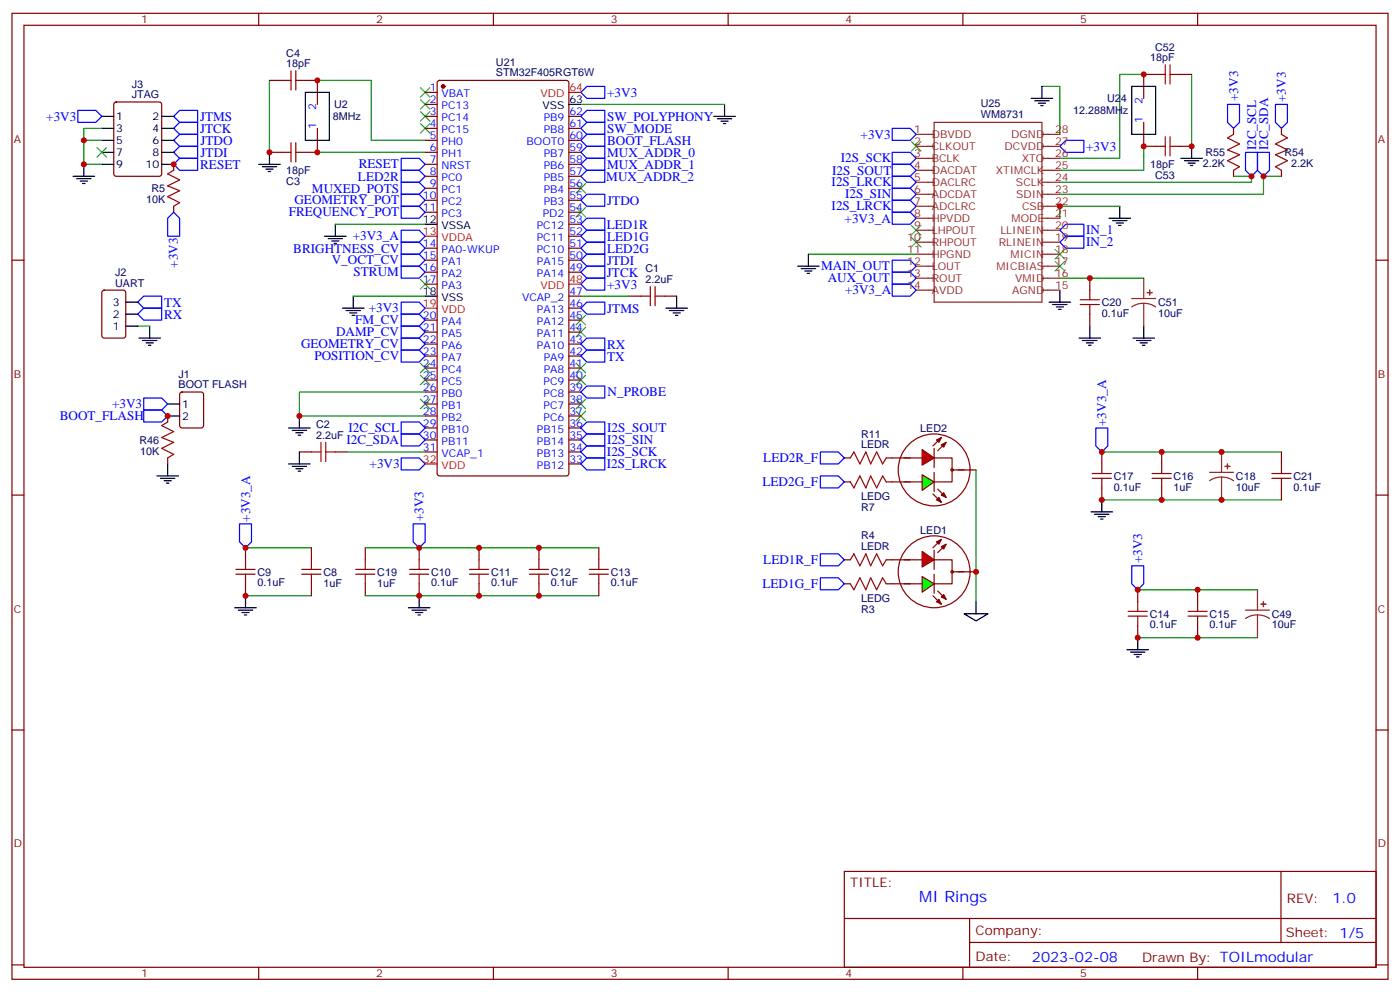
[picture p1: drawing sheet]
<svg xmlns="http://www.w3.org/2000/svg" width="412mm" height="292mm" viewBox="0 0 412 292" stroke-linecap="round" stroke-linejoin="round" font-family="sans-serif">
<g fill="none" stroke="#870000" stroke-width=".35">
<path d="M3.5 3.9h405.4v284.4h-405.4zM7.1 7.4h398.2v277.3h-398.2zM76.2 3.9v3.5M145.3 3.9v3.5M214.5 3.9v3.5M283.6 3.9v3.5M352.8 3.9v3.5M79.4 23.7h3.5M90 23.7h3.5v7M93.5 37.8v7h-3.5M79.4 44.8h3.5M3.5 76.6h3.6"/>
<path d="M405.3 76.6h3.6M185.2 87.2h3.5M195.8 87.2h3.5M88.2 133h3.5M98.8 133h3.5M275.2 134.8h5.3v7.1h-5.3M3.5 145.7h3.6M405.3 145.7h3.6M3.5 214.9h3.6M405.3 214.9h3.6M248.7 256.5h156.6v28.2h-156.6zM377.3 256.5v20.9"/>
<path d="M248.7 270.4h156.5M285.6 277.4h119.6M285.6 270.4v14.1M3.5 284h3.6M76.2 284.7v3.6M145.3 284.7v3.6M214.5 284.7v3.6M283.6 284.7v3.6M352.8 284.7v3.6M405.3 284h3.6"/>
<circle cx="280.5" cy="138.3" r=".35"/>
</g>
<g fill="none" stroke="#00f" stroke-width=".35">
<path d="M171.1 37.8l1.8-1.8h5.3v3.5h-5.3zM172.9 25.4h5.3v3.6h-5.3l-1.8-1.8zM172.9 32.5h5.3v3.5h-5.3l-1.8-1.7zM118.2 50.1h5.3l1.7 1.8-1.7 1.8h-5.3zM118.2 53.7h5.3l1.7 1.7-1.7 1.8h-5.3zM118.2 57.2h5.3l1.7 1.7-1.7 1.8h-5.3zM171.1 58.9l1.8-1.7h5.3v3.5h-5.3zM171.1 48.4l1.8-1.8h5.3v3.5h-5.3zM171.1 44.8l1.8-1.7h5.3v3.5h-5.3zM172.9 50.1h5.3v3.6h-5.3l-1.8-1.8zM118.2 67.8h5.3l1.7 1.7-1.7 1.8h-5.3zM118.2 71.3h5.3l1.7 1.8-1.7 1.7h-5.3z"/>
<path d="M118.2 74.8h5.3l1.7 1.8-1.7 1.8h-5.3zM118.2 78.4h5.3l1.7 1.7-1.7 1.8h-5.3zM118.2 60.7h5.3l1.7 1.8-1.7 1.7h-5.3zM171.1 76.6l1.8-1.8h5.3v3.6h-5.3zM171.1 73.1l1.8-1.8h5.3v3.5h-5.3zM171.1 66l1.8-1.8h5.3v3.6h-5.3zM172.9 67.8h5.3v3.5h-5.3l-1.8-1.8zM40.6 88.9l1.7-1.7h5.3v3.5h-5.3zM40.6 92.5l1.7-1.8h5.3v3.5h-5.3zM118.2 88.9h5.3l1.7 1.8-1.7 1.8h-5.3zM118.2 92.5h5.3l1.7 1.7-1.7 1.8h-5.3zM118.2 96h5.3l1.7 1.8-1.7 1.7h-5.3z"/>
<path d="M118.2 99.5h5.3l1.7 1.8-1.7 1.7h-5.3zM171.1 83.6l1.8-1.7h5.3v3.5h-5.3zM171.1 90.7l1.8-1.8h5.3v3.6h-5.3zM171.1 80.1l1.8-1.7h5.3v3.5h-5.3zM118.2 103h5.3l1.7 1.8-1.7 1.8h-5.3zM171.1 104.8l1.8-1.8h5.3v3.6h-5.3zM171.1 101.3l1.8-1.8h5.3v3.5h-5.3zM171.1 115.4l1.8-1.8h5.3v3.6h-5.3zM118.2 134.8h5.3l1.7 1.8-1.7 1.7h-5.3zM118.2 124.2h5.3l1.7 1.8-1.7 1.7h-5.3zM118.2 127.7h5.3l1.7 1.8-1.7 1.8h-5.3zM171.1 136.6l1.8-1.8h5.3v3.5h-5.3z"/>
<path d="M171.1 133l1.8-1.7h5.3v3.5h-5.3zM171.1 129.5l1.8-1.8h5.3v3.6h-5.3zM171.1 126l1.8-1.8h5.3v3.5h-5.3z"/>
</g>
<g fill="none" stroke="#000" stroke-width=".35">
<path d="M90 27.2h7v14.1h-7zM210.3 34.3h6.3M211.3 35h4.2M212.4 35.7h2.1M213.1 36.4h.7M213.4 30.7v3.6M76.2 48.4h6.3M77.3 49.1h4.2M78.3 49.8h2.1M79 50.5h.7M79.4 44.8v3.6M95.6 69.5h6.4"/>
<path d="M96.7 70.2h4.2M97.7 70.9h2.1M98.4 71.6h.7M98.8 66v3.5M100.9 90.7h6.3M102 91.4h4.2M103 92.1h2.1M103.7 92.8h.7M104.1 87.2v3.5M196.1 90.7h6.4M197.2 91.4h4.2M198.3 92.1h2.1"/>
<path d="M199 92.8h.7M199.3 87.2v3.5M85 136.6h6.4M85 126h6.4M86.1 137.3h4.2M86.1 126.7h4.2M87.1 138h2.2M87.1 127.4h2.2M87.8 138.7h.7M87.8 128.1h.7M88.2 122.4v3.6M88.2 133v3.6"/>
</g>
<path d="M79.4 23.7v21.1M93.5 23.7h15.9v17.6h15.8M171.1 30.7h42.3M93.5 44.8h31.7M98.8 66h26.4M104.1 87.2h21.1M171.1 87.2h14.1M125.2 115.4h-37v7h37M102.3 133h22.9" fill="none" stroke="#008700" stroke-width=".35"/>
<g fill="none" stroke="#3c3" stroke-width=".35">
<path d="M123.8 25.8l2.8 2.8M123.8 29.3l2.8 2.8M123.8 36.4l2.8 2.8M123.8 32.8l2.8 2.9M126.6 25.8l-2.8 2.8M126.6 29.3l-2.8 2.8M126.6 36.4l-2.8 2.8M126.6 32.8l-2.8 2.9M169.7 54l2.8 2.8M172.5 54l-2.8 2.8M169.7 61.1l2.8 2.8M172.5 61.1l-2.8 2.8"/>
<path d="M123.8 82.2l2.8 2.9M126.6 82.2l-2.8 2.9M169.7 96.3l2.8 2.9M169.7 92.8l2.8 2.8M172.5 96.3l-2.8 2.9M172.5 92.8l-2.8 2.8M123.8 117.5l2.8 2.8M123.8 106.9l2.8 2.8M123.8 110.5l2.8 2.8M126.6 117.5l-2.8 2.8M126.6 106.9l-2.8 2.8M126.6 110.5l-2.8 2.8"/>
<path d="M169.7 106.9l2.8 2.8M169.7 117.5l2.8 2.8M169.7 110.5l2.8 2.8M172.5 106.9l-2.8 2.8M172.5 117.5l-2.8 2.8M172.5 110.5l-2.8 2.8M169.7 121l2.8 2.9M172.5 121l-2.8 2.9"/>
</g>
<g fill="none" stroke="#a10000" stroke-width=".35">
<path d="M82.9 23.7h2.8M85.7 20.8v5.7M87.1 20.8v5.7M87.1 23.7h2.9M82.9 44.8h2.8M85.7 42v5.7M87.1 42v5.7M87.1 44.8h2.9M188.7 87.2h2.9M191.6 84.3v5.7M193 84.3v5.7M193 87.2h2.8"/>
<path d="M91.7 133h2.8M94.5 130.2v5.7M96 130.2v5.7M96 133h2.8"/>
</g>
<path d="M271.6 132.3l3.6 2.5-3.6 2.1z" fill="#f00" stroke="#870000" stroke-width=".35"/>
<path d="M262.8 134.8h5.3M275.2 132v5.6M277.3 128.8l-2.5 2.5M278.7 130.2l-2.5 2.5" fill="none" stroke="#870000" stroke-width=".35"/>
<g fill="#870000" stroke="#870000" stroke-width=".35">
<path d="M275.9 129.5l1.4-.7-.7 1.4z"/>
<path d="M277.3 130.9l1.4-.7-.7 1.4z"/>
</g>
<path d="M271.6 139.7l3.6 2.2-3.6 2.4z" fill="#0f0" stroke="#870000" stroke-width=".35"/>
<g fill="none" stroke="#870000" stroke-width=".35">
<path d="M248.7 134.8h1.8M261.1 134.8h1.7M266.3 134.8h5.3M275.2 139v5.7M280.5 138.3h7M248.7 141.9h1.8M261.1 141.9h10.5M274.8 145.4l2.5 2.4M276.2 144l2.5 2.4M248.7 171.8h1.8M248.7 164.8h1.8M261.1 171.8h1.7"/>
<path d="M261.1 164.8h1.7M275.2 164.8h5.3v7h-5.3"/>
<circle cx="275.2" cy="138.3" r="10.6"/>
<circle cx="280.5" cy="168.3" r=".35"/>
</g>
<g fill="#870000" stroke="#870000" stroke-width=".35">
<path d="M276.6 146.4l.7 1.4-1.4-.7z"/>
<path d="M277.3 145.7l.7-.7 .7 1.4z"/>
</g>
<path d="M250.5 134.8l1-1.8 1.8 3.6 1.8-3.6 1.4 3.6 1.7-3.6 1.8 3.6 1.1-1.8M250.5 141.9l1 1.7 1.8-3.5 1.8 3.5 1.4-3.5 1.7 3.5 1.8-3.5 1.1 1.8M250.5 171.8l1 1.8 1.8-3.5 1.8 3.5 1.4-3.5 1.7 3.5 1.8-3.5 1.1 1.7M250.5 164.8l1-1.8 1.8 3.5 1.8-3.5 1.4 3.5 1.7-3.5 1.8 3.5 1.1-1.7" fill="none" stroke="#a10000" stroke-width=".35"/>
<path d="M271.6 162.3l3.6 2.5-3.6 2.1z" fill="#f00" stroke="#870000" stroke-width=".35"/>
<path d="M277.3 158.8l-2.5 2.5M262.8 164.8h5.3M275.2 162v5.6M278.7 160.2l-2.5 2.5" fill="none" stroke="#870000" stroke-width=".35"/>
<g fill="#870000" stroke="#870000" stroke-width=".35">
<path d="M275.9 159.5l1.4-.7-.7 1.4z"/>
<path d="M277.3 160.9l1.4-.7-.7 1.4z"/>
</g>
<path d="M271.6 169.7l3.6 2.1-3.6 2.5z" fill="#0f0" stroke="#870000" stroke-width=".35"/>
<g fill="none" stroke="#870000" stroke-width=".35">
<path d="M33.7 30.2l.5-.2h12.7l.7 .5v20.7l-.4 .6-13 .1-.6-.5-.1-20.7zM125.2 27.2h3.6M125.2 30.7h3.6M125.2 34.3h3.6M125.2 37.8h3.6M129 23.9l.5-.2h37.4l.6 .4 .1 115.3-.5 .6-37.6 .1-.7-.5v-115.2zM167.6 34.3h3.5M167.6 37.8h3.5M336.9 36v7.1h3.5M340.4 21.9h-3.5v7.1M347.5 21.9h3.5M363.4 37.8v1.7"/>
<path d="M377.5 37.8v1.7M51.2 48.4v1.7M125.2 41.3h3.6M125.2 44.8h3.6M125.2 48.4h3.6M125.2 51.9h3.6M125.2 55.4h3.6M125.2 58.9h3.6M167.6 41.3h3.5M167.6 44.8h3.5M167.6 48.4h3.5M167.6 51.9h3.5"/>
<path d="M167.6 55.4h3.5M167.6 58.9h3.5M347.5 43.1h3.5M363.4 50.1v1.8M377.5 50.1v1.8M51.2 60.7v1.8M125.2 62.5h3.6M125.2 73.1h3.6M125.2 76.6h3.6M167.6 62.5h3.5M167.6 73.1h3.5M167.6 76.6h3.5"/>
<path d="M167.6 69.5h3.5M167.6 66h3.5M30.2 85.6l.5-.2h5.6l.7 .4v13l-.4 .7h-5.9l-.7-.4v-13zM125.2 80.1h3.6M125.2 83.6h3.6M125.2 94.2h3.6M125.2 97.8h3.6M167.6 80.1h3.5M167.6 94.2h3.5M167.6 97.8h3.5M167.6 90.7h3.5M167.6 87.2h3.5"/>
<path d="M321 81.9v3.5M321 92.5v3.5M53.2 115.6l.4-.2h5.7l.6 .4 .1 9.5-.5 .6-5.9 .1-.6-.5-.1-9.4zM125.2 101.3h3.6M125.2 104.8h3.6M125.2 108.3h3.6M125.2 111.9h3.6M125.2 115.4h3.6M125.2 118.9h3.6M167.6 101.3h3.5M167.6 104.8h3.5M167.6 108.3h3.5"/>
<path d="M167.6 111.9h3.5M167.6 115.4h3.5M167.6 118.9h3.5M49.4 122.4v1.8M49.4 134.8v1.8M125.2 122.4h3.6M125.2 126h3.6M125.2 129.5h3.6M125.2 133h3.6M167.6 122.4h3.5M167.6 126h3.5M167.6 129.5h3.5"/>
<path d="M167.6 133h3.5M167.6 136.6h3.5M324.6 133v3.6M342.2 133v3.6M377.5 133v3.6M324.6 143.6v3.5M342.2 143.6v3.5M377.5 143.6v3.5M72.3 161.3v3.5M72.3 171.8v3.6M91.7 161.3v3.5M91.7 171.8v3.6"/>
<path d="M107.6 161.3v3.5M107.6 171.8v3.6M123.5 161.3v3.5M123.5 171.8v3.6M141.1 161.3v3.5M141.1 171.8v3.6M158.7 161.3v3.5M158.7 171.8v3.6M176.4 161.3v3.5M176.4 171.8v3.6M262.8 171.8h8.8M266.3 164.8h5.3"/>
<path d="M274.8 175.4l2.5 2.4M275.2 169v5.7M276.2 174l2.5 2.4M280.5 168.3h7M335.1 173.6v3.5M352.8 173.6v3.5M335.1 184.2v3.5M352.8 184.2v3.5"/>
<circle cx="275.2" cy="168.3" r="10.6"/>
</g>
<g fill="#870000" stroke="#870000" stroke-width=".35">
<path d="M275.9 177.1l.7-.7 .7 1.4z"/>
<path d="M277.3 175.7l.7-.7 .7 1.4z"/>
<circle cx="130.5" cy="25.4" r=".53"/>
</g>
<g fill="none" stroke="#00f" stroke-width=".35">
<path d="M22.9 32.5h5.3l1.8 1.8-1.8 1.7h-5.3zM51.2 37.8l1.7-1.8h5.3v3.5h-5.3zM52.9 32.5h5.3v3.5h-5.3l-1.7-1.7zM262.8 37.8h5.3l1.8 1.7-1.8 1.8h-5.3zM361.6 30.7h3.5v5.3l-1.7 1.8-1.8-1.8zM375.7 30.7h3.5v5.3l-1.7 1.8-1.8-1.8zM51.2 41.3l1.7-1.8h5.3v3.6h-5.3zM51.2 44.8l1.7-1.7h5.3v3.5h-5.3zM51.2 48.4l1.7-1.8h5.3v3.5h-5.3zM118.2 46.6h5.3l1.7 1.8-1.7 1.7h-5.3zM171.1 41.3l1.8-1.8h5.3v3.6h-5.3zM262.8 58.9h5.3l1.8 1.8-1.8 1.8h-5.3z"/>
<path d="M262.8 55.4h5.3l1.8 1.8-1.8 1.7h-5.3zM262.8 51.9h5.3l1.8 1.8-1.8 1.7h-5.3zM262.8 48.4h5.3l1.8 1.7-1.8 1.8h-5.3zM262.8 44.8h5.3l1.8 1.8-1.8 1.8h-5.3zM314 41.3h5.3v3.5h-5.3l-1.8-1.7zM366.9 44.8h3.5v5.3l-1.7 1.8-1.8-1.8zM370.4 44.8h3.5v5.3l-1.7 1.8-1.8-1.8zM51.2 62.5l1.7 1.7v5.3h-3.5v-5.3zM262.8 76.6h5.3l1.8 1.8-1.8 1.7h-5.3zM262.8 62.5h5.3l1.8 1.7-1.8 1.8h-5.3zM312.2 71.3l1.8-1.8h5.3v3.6h-5.3zM314 66h5.3v3.5h-5.3l-1.8-1.7z"/>
<path d="M262.8 83.6h5.3l1.8 1.8-1.8 1.8h-5.3zM262.8 80.1h5.3l1.8 1.8-1.8 1.7h-5.3zM42.3 117.2h5.3l1.8 1.7-1.8 1.8h-5.3zM42.3 120.7h5.3l1.8 1.7-1.8 1.8h-5.3zM241.7 133h5.2l1.8 1.8-1.8 1.8h-5.2zM322.8 126h3.5v5.3l-1.7 1.7-1.8-1.7zM70.6 154.2h3.5v5.3l-1.8 1.8-1.7-1.8zM121.7 154.2h3.5v5.3l-1.7 1.8-1.8-1.8zM241.7 140.1h5.2l1.8 1.8-1.8 1.7h-5.2zM241.7 163h5.2l1.8 1.8-1.8 1.7h-5.2zM241.7 170.1h5.2l1.8 1.7-1.8 1.8h-5.2zM333.4 166.5h3.5v5.3l-1.8 1.8-1.7-1.8z"/>
</g>
<g fill="none" stroke="#008700" stroke-width=".35">
<path d="M30 37.8h-5.3v10.6h5.3M306.9 25.4h5.3v14.1M336.9 21.9h-7.1v24.7h-17.6M351 21.9v21.2M24.7 41.3h5.3M336.9 43.1v7h-24.7M363.4 51.9h5.3v1.8h-56.5M377.5 51.9h-5.3v5.3h-60M238.1 74.8h31.8M329.8 60.7h-17.6v3.5M40.6 96h3.5M312.2 81.9h24.7"/>
<path d="M287.5 138.3v38.8M324.6 133h52.9M324.6 147.1h52.9M72.3 175.4h19.4M72.3 161.3h19.4M107.6 175.4h68.8M107.6 161.3h68.8M335.1 173.6h35.3M335.1 187.7h35.3"/>
</g>
<g fill="none" stroke="#000" stroke-width=".35">
<path d="M30 34.3h3.5M30 37.8h3.5M47.6 34.3h3.6M47.6 37.8h3.6M167.6 30.7h3.5M303.7 29h6.4M304.8 29.7h4.2M305.9 30.4h2.1M306.6 31.1h.7M306.9 25.4v3.6M333.4 25.4h7v14.1h-7zM21.5 51.9h6.4"/>
<path d="M22.6 52.6h4.2M23.6 53.3h2.2M24.3 54h.7M24.7 48.4v3.5M30 41.3h3.5M30 44.8h3.5M30 48.4h3.5M47.6 41.3h3.6M47.6 44.8h3.6M47.6 48.4h3.6M347.8 46.6h6.4M348.9 47.3h4.2"/>
<path d="M350 48h2.1M350.7 48.7h.7M351 43.1v3.5M125.2 66h3.6M234.9 78.4h6.4M236 79.1h4.2M237.1 79.8h2.1M238.1 74.8v3.6M326.7 64.2h6.3M327.7 64.9h4.3M328.8 65.7h2.1M329.5 66.4h.7"/>
<path d="M329.8 60.7v3.5M37 88.9h3.6M37 96h3.6M37 92.5h3.6M40.9 99.5h6.4M44.1 96v3.5M125.2 87.2h3.6M237.8 80.5h.7M309 88.9h6.4M310.1 89.6h4.2M311.1 90.3h2.2M311.9 91.1h.7"/>
<path d="M312.2 85.4v3.5M317.9 99.5h6.3M321 96v3.5M333.7 99.5h6.4M336.9 96v3.5M42 100.2h4.2M43 100.9h2.2M43.7 101.6h.7M49.4 118.9h3.5M318.9 100.2h4.2M320 100.9h2.1M320.7 101.6h.7"/>
<path d="M334.8 100.2h4.2M335.8 100.9h2.2M336.5 101.6h.8M49.4 136.6v3.5M49.4 122.4h3.5M46.2 140.1h6.4M47.3 140.8h4.2M48.3 141.5h2.1M49 142.2h.7M321.4 150.7h6.3M322.4 151.4h4.3M323.5 152.1h2.1"/>
<path d="M324.2 152.8h.7M324.6 147.1v3.6M69.1 178.9h6.4M70.2 179.6h4.2M72.3 175.4v3.5M120.3 178.9h6.3M121.4 179.6h4.2M123.5 175.4v3.5M287.5 177.1v3.6M71.3 180.3h2.1M72 181h.7M122.4 180.3h2.1"/>
<path d="M123.1 181h.7M284 180.7h7l-3.5 2.1zM332 191.2h6.3M333 191.9h4.3M334.1 192.7h2.1M334.8 193.4h.7M335.1 187.7v3.5"/>
</g>
<g fill="none" stroke="#8c2424" stroke-width=".35">
<path d="M269.9 39.5h5.3M275.2 36h31.7v52.9h-31.7zM306.9 39.5h5.3M269.9 43.1h5.3M269.9 46.6h5.3M269.9 50.1h5.3M269.9 53.7h5.3M269.9 57.2h5.3M306.9 43.1h5.3M306.9 46.6h5.3M306.9 50.1h5.3M306.9 53.7h5.3"/>
<path d="M306.9 57.2h5.3M269.9 60.7h5.3M269.9 64.2h5.3M269.9 67.8h5.3M269.9 71.3h5.3M269.9 74.8h5.3M269.9 78.4h5.3M306.9 60.7h5.3M306.9 64.2h5.3M306.9 67.8h5.3M306.9 71.3h5.3M306.9 74.8h5.3"/>
<path d="M306.9 78.4h5.3M269.9 81.9h5.3M269.9 85.4h5.3M306.9 81.9h5.3M306.9 85.4h5.3M333.4 87.9h7M336.9 89.3l-1.8 .2-1.7 .8M336.9 89.3l1.9 .2 1.6 .8M336.9 81.9v6M336.9 89.3v6.7M356.3 139h7.1M359.8 133v6"/>
<path d="M359.8 140.4l-1.8 .3-1.7 .8M359.8 140.4l1.9 .3 1.7 .8M359.8 140.4v6.7M366.9 179.6h7M370.4 173.6v6M370.4 181l-1.8 .2-1.7 .9M370.4 181l1.9 .2 1.6 .9M370.4 181v6.7"/>
</g>
<g fill="#8c2424" stroke="#8c2424" stroke-width=".35">
<path d="M360.9 137.3h1.4z"/>
<path d="M361.6 136.6v1.4z"/>
<path d="M371.5 177.8l1.4 .1z"/>
<path d="M372.1 177.1l.1 1.4z"/>
<path d="M338 86.1h1.4z"/>
<path d="M338.6 85.4l.1 1.4z"/>
</g>
<g fill="none" stroke="#a10000" stroke-width=".35">
<path d="M343.3 19.1v5.6M344.7 19.1v5.6M340.4 21.9h2.9M344.7 21.9h2.8M363.4 39.5l-1.8 1.1 3.5 1.8-3.5 1.7 3.5 1.4-3.5 1.8 3.5 1.8-1.7 1M377.5 39.5l1.7 1.1-3.5 1.8 3.5 1.7-3.5 1.4 3.5 1.8-3.5 1.8 1.8 1M51.2 50.1l-1.8 1.1 3.5 1.8-3.5 1.7 3.5 1.4-3.5 1.8 3.5 1.8-1.7 1M340.4 43.1h2.9M343.3 40.3v5.6M344.7 43.1h2.8M344.7 40.3v5.6M318.2 89.6h5.6"/>
<path d="M318.2 88.2h5.6M321 85.4v2.8M321 89.6v2.9M49.4 124.2l-1.8 1.1 3.6 1.7-3.6 1.8 3.6 1.4-3.6 1.8 3.6 1.7-1.8 1.1M321.7 139.4h5.7M324.6 136.6v2.8M339.4 139.4h5.6M342.2 136.6v2.8M374.6 139.4h5.7M377.5 136.6v2.8M321.7 140.8h5.7M324.6 140.8v2.8"/>
<path d="M339.4 140.8h5.6M342.2 140.8v2.8M374.6 140.8h5.7M377.5 140.8v2.8M69.5 169h5.6M69.5 167.6h5.6M72.3 164.8v2.8M72.3 169v2.8M88.9 169h5.6M88.9 167.6h5.6M91.7 164.8v2.8M91.7 169v2.8"/>
<path d="M104.8 169h5.6M104.8 167.6h5.6M107.6 164.8v2.8M107.6 169v2.8M120.6 169h5.7M120.6 167.6h5.7M123.5 164.8v2.8M123.5 169v2.8M138.3 169h5.6M138.3 167.6h5.6M141.1 164.8v2.8M141.1 169v2.8"/>
<path d="M155.9 169h5.7M155.9 167.6h5.7M158.7 164.8v2.8M158.7 169v2.8M173.6 169h5.6M173.6 167.6h5.6M176.4 164.8v2.8M176.4 169v2.8M332.3 180h5.7M335.1 177.1v2.9M350 180h5.6M352.8 177.1v2.9"/>
<path d="M332.3 181.4h5.7M335.1 181.4v2.8M350 181.4h5.6M352.8 181.4v2.8"/>
</g>
<path d="M167.6 27.2h3.5M125.2 69.5h3.6M125.2 90.7h3.6M167.6 83.6h3.5M125.2 136.6h3.6" fill="none" stroke="#f00" stroke-width=".35"/>
<path d="M28.6 43.4l2.8 2.8M31.4 43.4l-2.8 2.8M268.5 41.7l2.8 2.8M271.3 41.7l-2.8 2.8M268.5 69.9l2.8 2.8M268.5 66.4l2.8 2.8M271.3 69.9l-2.8 2.8M271.3 66.4l-2.8 2.8M310.8 73.4l2.8 2.8M310.8 76.9l2.8 2.9M313.6 73.4l-2.8 2.8M313.6 76.9l-2.8 2.9" fill="none" stroke="#3c3" stroke-width=".35"/>
<g fill="#c00">
<circle cx="88.2" cy="122.4" r=".88"/>
<circle cx="79.4" cy="44.8" r=".88"/>
<circle cx="93.5" cy="44.8" r=".88"/>
<circle cx="93.5" cy="23.7" r=".88"/>
<circle cx="287.5" cy="168.3" r=".88"/>
<circle cx="324.6" cy="147.1" r=".88"/>
<circle cx="324.6" cy="133" r=".88"/>
<circle cx="352.8" cy="187.7" r=".88"/>
<circle cx="335.1" cy="187.7" r=".88"/>
<circle cx="352.8" cy="173.6" r=".88"/>
<circle cx="335.1" cy="173.6" r=".88"/>
<circle cx="141.1" cy="175.4" r=".88"/>
<circle cx="123.5" cy="175.4" r=".88"/>
<circle cx="141.1" cy="161.3" r=".88"/>
<circle cx="123.5" cy="161.3" r=".88"/>
<circle cx="72.3" cy="161.3" r=".88"/>
<circle cx="72.3" cy="175.4" r=".88"/>
<circle cx="342.2" cy="133" r=".88"/>
<circle cx="342.2" cy="147.1" r=".88"/>
<circle cx="49.4" cy="122.4" r=".88"/>
<circle cx="24.7" cy="48.4" r=".88"/>
<circle cx="24.7" cy="41.3" r=".88"/>
<circle cx="51.2" cy="48.4" r=".88"/>
<circle cx="359.8" cy="133" r=".88"/>
<circle cx="359.8" cy="147.1" r=".88"/>
<circle cx="158.8" cy="161.3" r=".88"/>
<circle cx="158.8" cy="175.4" r=".88"/>
<circle cx="336.9" cy="21.9" r=".88"/>
<circle cx="336.9" cy="43.1" r=".88"/>
<circle cx="351" cy="43.1" r=".88"/>
<circle cx="368.7" cy="51.9" r=".88"/>
<circle cx="372.2" cy="51.9" r=".88"/>
<circle cx="312.2" cy="60.7" r=".88"/>
<circle cx="321" cy="81.9" r=".88"/>
</g>
<text font-size="4.6" fill="#00f" x="270.8" y="265.5">MI Rings</text>
<g font-size="4.2" fill="#00f">
<text x="392.5" y="265.8">1.0</text>
<text x="304" y="283.1">2023-02-08</text>
</g>
<g font-size="3.9" fill="#00f">
<text x="178.9" y="28.5">+3V3</text>
<text x="364.7" y="29.7" transform="rotate(-90 364.7 29.7)">+3V3</text>
<text x="13.6" y="35.5">+3V3</text>
<text x="58.9" y="35.5">JTMS</text>
<text x="178.9" y="35.6">SW_POLYPHONY</text>
<text x="378.8" y="30" transform="rotate(-90 378.8 30)">+3V3</text>
<text x="58.9" y="39">JTCK</text>
<text x="178.9" y="39.1">SW_MODE</text>
<text x="253.5" y="40.8">+3V3</text>
<text x="59" y="42.6">JTDO</text>
<text x="59.1" y="46.1">JTDI</text>
<text x="178.9" y="46.1">MUX_ADDR_0</text>
<text x="178.9" y="42.6">BOOT_FLASH</text>
<text x="247.7" y="47.8">I2S_SCK</text>
<text x="320" y="44.4">+3V3</text>
<text x="370.1" y="44.2" transform="rotate(-90 370.1 44.2)">I2C_SCL</text>
<text x="373.5" y="44.2" transform="rotate(-90 373.5 44.2)">I2C_SDA</text>
<text x="59" y="49.7">RESET</text>
<text x="105.4" y="53.1">LED2R</text>
<text x="105.7" y="49.6">RESET</text>
<text x="178.6" y="53.3">MUX_ADDR_2</text>
<text x="178.9" y="49.7">MUX_ADDR_1</text>
<text x="245.1" y="51.4">I2S_SOUT</text>
<text x="91.9" y="56.7">MUXED_POTS</text>
<text x="245" y="54.9">I2S_LRCK</text>
<text x="248.9" y="58.4">I2S_SIN</text>
<text x="85.1" y="63.7">FREQUENCY_POT</text>
<text x="86.7" y="60.2">GEOMETRY_POT</text>
<text x="178.9" y="60.2">JTDO</text>
<text x="245" y="61.9">I2S_LRCK</text>
<text x="248.8" y="65.5">+3V3_A</text>
<text x="103.9" y="70.8">+3V3_A</text>
<text x="178.8" y="67.3">LED1R</text>
<text x="178.9" y="70.8">LED1G</text>
<text x="320" y="69">IN_1</text>
<text x="86.4" y="74.3">BRIGHTNESS_CV</text>
<text x="97.7" y="77.8">V_OCT_CV</text>
<text x="178.8" y="77.9">JTDI</text>
<text x="178.9" y="74.4">LED2G</text>
<text x="320" y="72.5">IN_2</text>
<text x="52.4" y="78.8" transform="rotate(-90 52.4 78.8)">+3V3</text>
<text x="104.2" y="81.3">STRUM</text>
<text x="178.8" y="81.4">JTCK</text>
<text x="241.9" y="79.6">MAIN_OUT</text>
<text x="243.8" y="83.1">AUX_OUT</text>
<text x="178.9" y="85">+3V3</text>
<text x="248.9" y="86.6">+3V3_A</text>
<text x="48.3" y="90.2">TX</text>
<text x="48.3" y="93.8">RX</text>
<text x="104.6" y="95.5">FM_CV</text>
<text x="108.6" y="91.9">+3V3</text>
<text x="178.9" y="92">JTMS</text>
<text x="99" y="99">DAMP_CV</text>
<text x="88.7" y="102.6">GEOMETRY_CV</text>
<text x="92.6" y="106.1">POSITION_CV</text>
<text x="178.9" y="106.1">TX</text>
<text x="178.9" y="102.6">RX</text>
<text x="179" y="116.7">N_PROBE</text>
<text x="17.6" y="123.7">BOOT_FLASH</text>
<text x="33" y="120.1">+3V3</text>
<text x="325.9" y="125.4" transform="rotate(-90 325.9 125.4)">+3V3_A</text>
<text x="102" y="130.7">I2C_SDA</text>
<text x="102.7" y="127.2">I2C_SCL</text>
<text x="178.9" y="130.8">I2S_SIN</text>
<text x="178.9" y="127.3">I2S_SOUT</text>
<text x="108.9" y="137.8">+3V3</text>
<text x="178.8" y="137.9">I2S_LRCK</text>
<text x="178.8" y="134.3">I2S_SCK</text>
<text x="224.8" y="136">LED2R_F</text>
<text x="224.6" y="143.1">LED2G_F</text>
<text x="73.6" y="153.6" transform="rotate(-90 73.6 153.6)">+3V3_A</text>
<text x="124.7" y="153.5" transform="rotate(-90 124.7 153.5)">+3V3</text>
<text x="224.8" y="166">LED1R_F</text>
<text x="336.4" y="165.8" transform="rotate(-90 336.4 165.8)">+3V3</text>
<text x="224.6" y="173.1">LED1G_F</text>
</g>
<g font-size="3.9" fill="#800">
<text x="250.5" y="261.1">TITLE:</text>
<text x="379.1" y="265.8">REV:</text>
<text x="287.4" y="275.3">Company:</text>
<text x="378.7" y="275.9">Sheet: 1/5</text>
<text x="287.4" y="283">Date:</text>
<text x="336.4" y="283.1">Drawn By: TOILmodular</text>
</g>
<g font-size="3.2" fill="#800">
<text x="41.6" y="6.9">1</text>
<text x="110.8" y="6.9">2</text>
<text x="179.9" y="6.9">3</text>
<text x="249.1" y="6.9">4</text>
<text x="318.2" y="6.9">5</text>
<text x="4.1" y="42">A</text>
<text x="405.9" y="42">A</text>
<text x="4.1" y="111.2">B</text>
<text x="405.9" y="111.2">B</text>
<text x="4.1" y="180.3">C</text>
<text x="405.9" y="180.3">C</text>
<text x="4.1" y="249.4">D</text>
<text x="405.9" y="249.4">D</text>
<text x="41.6" y="287.7">1</text>
<text x="110.8" y="287.7">2</text>
<text x="179.9" y="287.7">3</text>
<text x="249.1" y="287.7">4</text>
<text x="318.2" y="287.7">5</text>
</g>
<g font-size="3.2" fill="#000080">
<text x="84.3" y="16.7">C4</text>
<text x="340.2" y="14.9">C52</text>
<text x="84.3" y="19.8">18pF</text>
<text x="146.1" y="22.4">STM32F405RGT6W</text>
<text x="146.1" y="19.3">U21</text>
<text x="338.8" y="18">18pF</text>
<text x="38.8" y="29">JTAG</text>
<text x="38.8" y="25.8">J3</text>
<text x="98" y="35.4">8MHz</text>
<text x="98.4" y="31.8">U2</text>
<text x="288.9" y="34.8">WM8731</text>
<text x="288.9" y="31.6">U25</text>
<text x="316.1" y="33.6">12.288MHz</text>
<text x="326.1" y="30.1">U24</text>
<text x="355.1" y="46">R55</text>
<text x="378.3" y="46">R54</text>
<text x="84.3" y="51.2">18pF</text>
<text x="338.8" y="49.4">18pF</text>
<text x="340.2" y="52.6">C53</text>
<text x="354.4" y="49.2">2.2K</text>
<text x="380.3" y="49.2">2.2K</text>
<text x="43" y="59.7">10K</text>
<text x="44.6" y="56.5">R5</text>
<text x="84.3" y="54.3">C3</text>
<text x="33.9" y="81.2">J2</text>
<text x="190.2" y="83.3">2.2uF</text>
<text x="190.2" y="80.2">C1</text>
<text x="33.9" y="84.3">UART</text>
<text x="324.6" y="93.2">0.1uF</text>
<text x="324.6" y="90.1">C20</text>
<text x="341.1" y="93.2">10uF</text>
<text x="341.1" y="90.1">C51</text>
<text x="52.6" y="111.2">J1</text>
<text x="52.6" y="114.3">BOOT FLASH</text>
<text x="41.1" y="130.6">R46</text>
<text x="93.1" y="129.2">2.2uF</text>
<text x="93.1" y="126">C2</text>
<text x="253.6" y="132">LEDR</text>
<text x="253.6" y="128.8">R11</text>
<text x="271" y="127.1">LED2</text>
<text x="41.3" y="133.8">10K</text>
<text x="328.1" y="141.3">C17</text>
<text x="345.7" y="141.3">C16</text>
<text x="364.1" y="141.2">C18</text>
<text x="381" y="141.3">C21</text>
<text x="253.6" y="147.1">LEDG</text>
<text x="328.1" y="144.4">0.1uF</text>
<text x="345.7" y="144.4">1uF</text>
<text x="364.1" y="144.4">10uF</text>
<text x="381" y="144.4">0.1uF</text>
<text x="253.6" y="150.3">R7</text>
<text x="253.6" y="162">LEDR</text>
<text x="253.6" y="158.8">R4</text>
<text x="271" y="157.1">LED1</text>
<text x="75.8" y="172.6">0.1uF</text>
<text x="75.8" y="169.5">C9</text>
<text x="95.2" y="172.7">1uF</text>
<text x="95.2" y="169.6">C8</text>
<text x="111.1" y="172.7">1uF</text>
<text x="111.1" y="169.6">C19</text>
<text x="127" y="172.6">0.1uF</text>
<text x="127" y="169.5">C10</text>
<text x="144.6" y="172.6">0.1uF</text>
<text x="144.6" y="169.5">C11</text>
<text x="162.3" y="172.6">0.1uF</text>
<text x="162.3" y="169.5">C12</text>
<text x="179.9" y="172.6">0.1uF</text>
<text x="179.9" y="169.5">C13</text>
<text x="253.6" y="177.1">LEDG</text>
<text x="253.6" y="180.3">R3</text>
<text x="338.7" y="185">0.1uF</text>
<text x="338.7" y="181.8">C14</text>
<text x="356.3" y="185">0.1uF</text>
<text x="356.3" y="181.8">C15</text>
<text x="374.6" y="185">10uF</text>
<text x="374.6" y="181.8">C49</text>
</g>
<g font-size="3.2" fill="#00f">
<text x="126.6" y="26.8">1</text>
<text x="130.1" y="28.6">VBAT</text>
<text x="93.1" y="32.5" transform="rotate(-90 93.1 32.5)">2</text>
<text x="126.6" y="30.4">2</text>
<text x="126.6" y="33.9">3</text>
<text x="130.1" y="32.1">PC13</text>
<text x="130.1" y="35.7">PC14</text>
<text x="160.2" y="35.7">PB9</text>
<text x="167.7" y="33.9">62</text>
<text x="336.5" y="30.7" transform="rotate(-90 336.5 30.7)">2</text>
<text x="93.1" y="38" transform="rotate(-90 93.1 38)">1</text>
<text x="126.6" y="37.4">4</text>
<text x="126.6" y="41">5</text>
<text x="130.1" y="39.2">PC15</text>
<text x="160.2" y="39.2">PB8</text>
<text x="167.7" y="41">60</text>
<text x="167.7" y="37.4">61</text>
<text x="336.5" y="36.3" transform="rotate(-90 336.5 36.3)">1</text>
<text x="126.6" y="44.5">6</text>
<text x="130.1" y="42.7">PH0</text>
<text x="130.1" y="46.2">PH1</text>
<text x="155.1" y="42.7">BOOT0</text>
<text x="160.2" y="46.2">PB7</text>
<text x="167.7" y="44.5">59</text>
<text x="126.6" y="48">7</text>
<text x="126.6" y="51.5">8</text>
<text x="130.1" y="49.8">NRST</text>
<text x="130.1" y="53.3">PC0</text>
<text x="160.2" y="53.3">PB5</text>
<text x="160.2" y="49.8">PB6</text>
<text x="167.7" y="51.5">57</text>
<text x="167.7" y="48">58</text>
<text x="124.6" y="58.6">10</text>
<text x="126.6" y="55.1">9</text>
<text x="130.1" y="56.8">PC1</text>
<text x="160.2" y="56.8">PB4</text>
<text x="167.7" y="58.6">55</text>
<text x="167.7" y="55.1">56</text>
<text x="124.6" y="62.1">11</text>
<text x="130.1" y="60.4">PC2</text>
<text x="130.1" y="63.9">PC3</text>
<text x="159.9" y="63.9">PD2</text>
<text x="160.2" y="60.4">PB3</text>
<text x="167.7" y="65.7">53</text>
<text x="167.7" y="62.1">54</text>
<text x="158.1" y="70.9">PC11</text>
<text x="158.1" y="67.4">PC12</text>
<text x="167.7" y="69.2">52</text>
<text x="124.6" y="72.7">14</text>
<text x="124.6" y="76.2">15</text>
<text x="130.1" y="74.5">PA0-WKUP</text>
<text x="130.1" y="78">PA1</text>
<text x="158.1" y="74.5">PC10</text>
<text x="158.2" y="78">PA15</text>
<text x="167.7" y="76.2">50</text>
<text x="167.7" y="72.7">51</text>
<text x="124.6" y="79.8">16</text>
<text x="124.6" y="83.3">17</text>
<text x="130.1" y="81.5">PA2</text>
<text x="158.2" y="81.5">PA14</text>
<text x="167.7" y="79.8">49</text>
<text x="130.1" y="85.1">PA3</text>
<text x="153.8" y="88.6">VCAP_2</text>
<text x="167.7" y="86.8">47</text>
<text x="124.6" y="93.9">20</text>
<text x="130.1" y="95.6">PA4</text>
<text x="158.2" y="95.6">PA12</text>
<text x="158.2" y="92.1">PA13</text>
<text x="167.7" y="93.9">45</text>
<text x="167.7" y="90.3">46</text>
<text x="124.6" y="97.4">21</text>
<text x="124.6" y="100.9">22</text>
<text x="130.1" y="99.2">PA5</text>
<text x="158.2" y="99.2">PA11</text>
<text x="167.7" y="100.9">43</text>
<text x="167.7" y="97.4">44</text>
<text x="124.6" y="104.5">23</text>
<text x="124.6" y="108">24</text>
<text x="130.1" y="102.7">PA6</text>
<text x="130.1" y="106.2">PA7</text>
<text x="158.2" y="102.7">PA10</text>
<text x="160.2" y="106.2">PA9</text>
<text x="167.7" y="108">41</text>
<text x="167.7" y="104.5">42</text>
<text x="124.6" y="111.5">25</text>
<text x="130.1" y="109.7">PC4</text>
<text x="130.1" y="113.3">PC5</text>
<text x="160.1" y="113.3">PC9</text>
<text x="160.2" y="109.7">PA8</text>
<text x="167.7" y="111.5">40</text>
<text x="124.6" y="115">26</text>
<text x="124.6" y="118.6">27</text>
<text x="130.1" y="116.8">PB0</text>
<text x="160.1" y="116.8">PC8</text>
<text x="167.7" y="118.6">38</text>
<text x="167.7" y="115">39</text>
<text x="124.6" y="122.1">28</text>
<text x="124.6" y="125.6">29</text>
<text x="130.1" y="120.3">PB1</text>
<text x="130.1" y="123.9">PB2</text>
<text x="160.1" y="123.9">PC6</text>
<text x="160.1" y="120.3">PC7</text>
<text x="167.7" y="125.6">36</text>
<text x="167.7" y="122.1">37</text>
<text x="124.6" y="129.2">30</text>
<text x="130.1" y="127.4">PB10</text>
<text x="130.1" y="130.9">PB11</text>
<text x="158.1" y="130.9">PB14</text>
<text x="158.1" y="127.4">PB15</text>
<text x="167.7" y="129.2">35</text>
<text x="124.6" y="132.7">31</text>
<text x="130.1" y="134.4">VCAP_1</text>
<text x="158.1" y="138">PB12</text>
<text x="158.1" y="134.4">PB13</text>
<text x="167.7" y="136.2">33</text>
<text x="167.7" y="132.7">34</text>
</g>
<g font-size="3.2" fill="#f00">
<text x="159.2" y="28.6">VDD</text>
<text x="167.7" y="26.8">64</text>
<text x="124.6" y="69.2">13</text>
<text x="130.1" y="70.9">VDDA</text>
<text x="167.7" y="83.3">48</text>
<text x="159.2" y="85.1">VDD</text>
<text x="124.6" y="90.3">19</text>
<text x="130.1" y="92.1">VDD</text>
<text x="124.6" y="136.2">32</text>
<text x="130.1" y="138">VDD</text>
</g>
<g font-size="3.2">
<text x="34.2" y="35.3">1</text>
<text x="44.9" y="35.3">2</text>
<text x="159.8" y="32.1">VSS</text>
<text x="167.7" y="30.4">63</text>
<text x="34.2" y="38.8">3</text>
<text x="44.9" y="38.8">4</text>
<text x="34.2" y="42.4">5</text>
<text x="34.2" y="45.9">7</text>
<text x="44.9" y="42.4">6</text>
<text x="44.9" y="45.9">8</text>
<text x="34.2" y="49.4">9</text>
<text x="42.9" y="49.4">10</text>
<text x="124.6" y="65.7">12</text>
<text x="130.1" y="67.4">VSSA</text>
<text x="33.3" y="90">3</text>
<text x="124.6" y="86.8">18</text>
<text x="130.1" y="88.6">VSS</text>
<text x="33.3" y="93.5">2</text>
<text x="33.3" y="97">1</text>
<text x="53.6" y="120">1</text>
<text x="53.6" y="123.5">2</text>
</g>
<g font-size="3.2" fill="#8d2323">
<text x="269.3" y="39.2">1</text>
<text x="274.5" y="40.6">DBVDD</text>
<text x="297.9" y="40.6">DGND</text>
<text x="310.8" y="39.2">28</text>
<text x="269.3" y="42.7">2</text>
<text x="269.3" y="46.2">3</text>
<text x="274.5" y="44.1">CLKOUT</text>
<text x="274.5" y="47.7">BCLK</text>
<text x="295.9" y="44.1">DCVDD</text>
<text x="301" y="47.7">XTO</text>
<text x="310.8" y="46.2">26</text>
<text x="310.8" y="42.7">27</text>
<text x="269.3" y="49.8">4</text>
<text x="269.3" y="53.3">5</text>
<text x="274.5" y="51.2">DACDAT</text>
<text x="293.3" y="51.2">XTIMCLK</text>
<text x="310.8" y="53.3">24</text>
<text x="310.8" y="49.8">25</text>
<text x="269.3" y="56.8">6</text>
<text x="274.5" y="54.7">DACLRC</text>
<text x="274.5" y="58.2">ADCDAT</text>
<text x="299.3" y="54.7">SCLK</text>
<text x="299.3" y="58.2">SDIN</text>
<text x="310.8" y="56.8">23</text>
<text x="269.3" y="60.4">7</text>
<text x="269.3" y="63.9">8</text>
<text x="274.5" y="61.8">ADCLRC</text>
<text x="274.5" y="65.3">HPVDD</text>
<text x="298" y="65.3">MODE</text>
<text x="301.1" y="61.8">CSB</text>
<text x="310.8" y="63.9">21</text>
<text x="310.8" y="60.4">22</text>
<text x="267.3" y="70.9">10</text>
<text x="269.3" y="67.4">9</text>
<text x="274.5" y="68.8">LHPOUT</text>
<text x="294.7" y="68.8">LLINEIN</text>
<text x="310.8" y="70.9">19</text>
<text x="310.8" y="67.4">20</text>
<text x="267.3" y="74.5">11</text>
<text x="267.3" y="78">12</text>
<text x="274.5" y="72.4">RHPOUT</text>
<text x="274.5" y="75.9">HPGND</text>
<text x="294.2" y="72.4">RLINEIN</text>
<text x="297.7" y="75.9">MICIN</text>
<text x="310.8" y="74.5">18</text>
<text x="310.8" y="78">17</text>
<text x="267.3" y="81.5">13</text>
<text x="274.5" y="79.4">LOUT</text>
<text x="274.5" y="82.9">ROUT</text>
<text x="293.6" y="79.4">MICBIAS</text>
<text x="299" y="82.9">VMID</text>
<text x="310.8" y="81.5">16</text>
<text x="267.3" y="85.1">14</text>
<text x="274.5" y="86.5">AVDD</text>
<text x="298.2" y="86.5">AGND</text>
<text x="310.8" y="85.1">15</text>
</g>
</svg>
